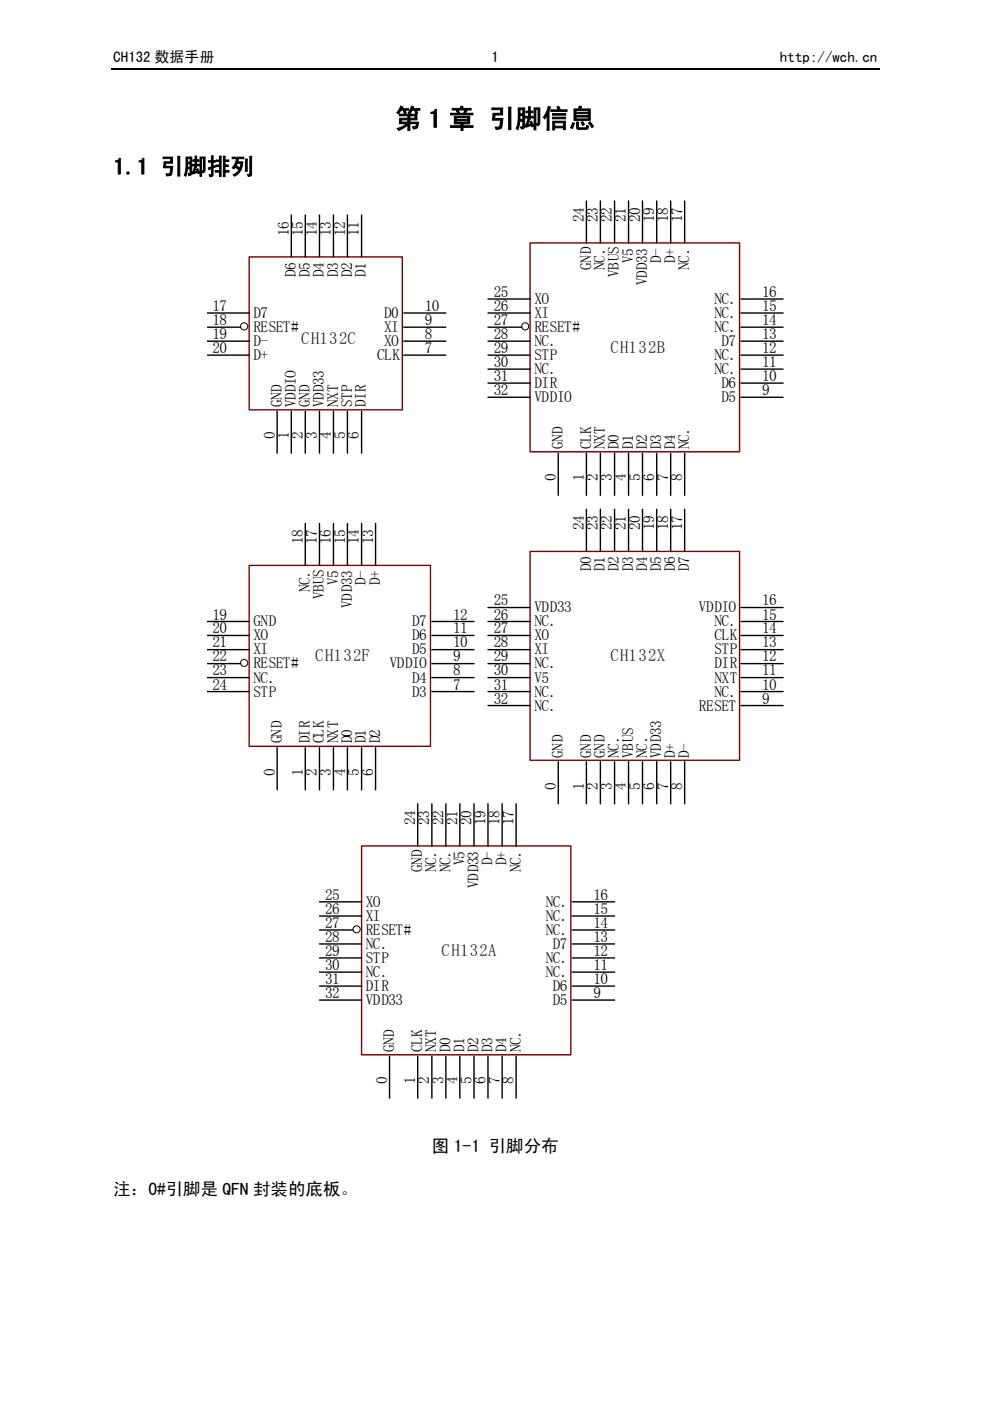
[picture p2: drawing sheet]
<svg xmlns="http://www.w3.org/2000/svg" width="210mm" height="297mm" viewBox="0 0 210 297" stroke-linecap="round" stroke-linejoin="round" font-family="sans-serif">
<path d="M23.5 14.6h163" fill="none" stroke="#000" stroke-width=".25"/>
<path d="M43.9 42.6h121.8v189.9h-121.8z" fill-rule="evenodd" fill="#fff"/>
<path d="M52.8 119.9h38.5v38.3h-38.5z" fill-rule="evenodd" fill="#fff" stroke="#800000" stroke-width=".3"/>
<g fill="none" stroke="#000" stroke-width=".3">
<path d="M64.7 111v8.9M67.7 111v8.9M70.7 111v8.9M73.7 111v8.9M76.7 111v8.9M79.6 111v8.9M43.9 134.7h8.9M43.9 137.7h8.9M43.9 131.8h8.9M91.6 134.7h8.9M91.6 137.7h8.9M91.6 131.8h8.9"/>
<path d="M43.9 143.7h8.9M43.9 146.6h8.9M43.9 140.7h7.1M58.8 158.5v9M64.7 158.5v9M67.7 158.5v9M70.7 158.5v9M73.7 158.5v9M76.7 158.5v9M79.6 158.5v9M91.6 143.7h8.9M91.6 146.6h8.9"/>
<path d="M91.6 140.7h8.9"/>
</g>
<circle cx="51.8" cy="140.6" r=".75" fill="none" stroke="#000" stroke-width=".21"/>
<path d="M112.4 116.9h44.4v44.3h-44.4z" fill-rule="evenodd" fill="#fff" stroke="#800000" stroke-width=".3"/>
<g fill="none" stroke="#000" stroke-width=".3">
<path d="M124.3 108v8.9M127.3 108v8.9M130.3 108v8.9M133.3 108v8.9M136.2 108v8.9M139.2 108v8.9M142.2 108v8.9M145.2 108v8.9M103.5 137.7h8.9M103.5 134.7h8.9M103.5 131.8h8.9M103.5 128.8h8.9"/>
<path d="M157.1 137.7h8.9M157.1 134.7h8.9M157.1 131.8h8.9M157.1 128.8h8.9M103.5 146.6h8.9M103.5 143.7h8.9M103.5 149.6h8.9M103.5 140.7h8.9M157.1 146.6h8.9M157.1 143.7h8.9M157.1 149.6h8.9M157.1 140.7h8.9"/>
<path d="M118.4 161.5v8.9M124.3 161.5v8.9M127.3 161.5v8.9M130.3 161.5v8.9M133.3 161.5v8.9M136.2 161.5v8.9M139.2 161.5v8.9M142.2 161.5v8.9M145.2 161.5v8.9"/>
</g>
<path d="M76.7 179.4h44.3v44.2h-44.3z" fill-rule="evenodd" fill="#fff" stroke="#800000" stroke-width=".3"/>
<g fill="none" stroke="#000" stroke-width=".3">
<path d="M88.6 170.4v9M91.6 170.4v9M94.5 170.4v9M97.5 170.4v9M100.5 170.4v9M103.5 170.4v9M106.5 170.4v9M109.4 170.4v9M67.7 194.2h9M67.7 191.2h9M67.7 197.2h7.1M121.3 194.2h9"/>
<path d="M121.3 191.2h9M121.3 197.2h9M67.7 200.1h9M67.7 209.1h9M67.7 212h9M67.7 203.1h9M67.7 206.1h9M121.3 200.1h9M121.3 209.1h9M121.3 212h9M121.3 203.1h9M121.3 206.1h9"/>
<path d="M82.6 223.9v8.9M88.6 223.9v8.9M91.6 223.9v8.9M94.5 223.9v8.9M97.5 223.9v8.9M100.5 223.9v8.9M103.5 223.9v8.9M106.5 223.9v8.9M109.4 223.9v8.9"/>
</g>
<circle cx="75.6" cy="197" r=".75" fill="none" stroke="#000" stroke-width=".21"/>
<path d="M112.4 51.5h44.4v44.3h-44.4z" fill-rule="evenodd" fill="#fff" stroke="#800000" stroke-width=".3"/>
<g fill="none" stroke="#000" stroke-width=".3">
<path d="M124.3 42.6v8.9M127.3 42.6v8.9M130.3 42.6v8.9M133.3 42.6v8.9M136.2 42.6v8.9M139.2 42.6v8.9M142.2 42.6v8.9M145.2 42.6v8.9M103.5 72.3h8.9M103.5 66.4h8.9M103.5 63.4h8.9M103.5 75.3h8.9"/>
<path d="M103.5 69.4h7.1M103.5 78.3h8.9M157.1 72.3h8.9M157.1 66.4h8.9M157.1 63.4h8.9M157.1 75.3h8.9M157.1 69.4h8.9M157.1 78.3h8.9M103.5 81.2h8.9M103.5 84.2h8.9M118.4 96.1v8.9M124.3 96.1v8.9"/>
<path d="M127.3 96.1v8.9M130.3 96.1v8.9M133.3 96.1v8.9M136.2 96.1v8.9M139.2 96.1v8.9M142.2 96.1v8.9M145.2 96.1v8.9M157.1 81.2h8.9M157.1 84.2h8.9"/>
</g>
<circle cx="111.4" cy="69.2" r=".75" fill="none" stroke="#000" stroke-width=".21"/>
<path d="M52.8 54.5h32.5v32.4h-32.5z" fill-rule="evenodd" fill="#fff" stroke="#800000" stroke-width=".3"/>
<g fill="none" stroke="#000" stroke-width=".3">
<path d="M61.8 45.6v8.9M64.7 45.6v8.9M67.7 45.6v8.9M70.7 45.6v8.9M73.7 45.6v8.9M76.7 45.6v8.9M43.9 72.3h8.9M43.9 75.3h8.9M43.9 69.4h7.1M43.9 66.4h8.9M85.6 72.3h8.9M85.6 75.3h8.9"/>
<path d="M85.6 69.4h8.9M85.6 66.4h8.9M58.8 87.2v8.9M61.8 87.2v8.9M64.7 87.2v8.9M67.7 87.2v8.9M70.7 87.2v8.9M73.7 87.2v8.9M76.7 87.2v8.9"/>
</g>
<circle cx="51.8" cy="69.2" r=".76" fill="none" stroke="#000" stroke-width=".21"/>
<text font-size="5.6" x="83.7" y="27.1">第 1 章 引脚信息</text>
<text font-size="5" x="24" y="37">1.1 引脚排列</text>
<g font-size="3.7">
<text x="91.6" y="244.3">图 1-1 引脚分布</text>
<text x="24" y="253.4">注：0#引脚是 QFN 封装的底板。</text>
</g>
<g font-size="3.6" fill="#000080">
<text x="63.9" y="73">CH132C</text>
<text x="129.4" y="74.8">CH132B</text>
<text x="66.8" y="140.2">CH132F</text>
<text x="129.4" y="140.2">CH132X</text>
<text x="93.6" y="202.6">CH132A</text>
</g>
<g font-size="3.3">
<text x="123.8" y="47.1" transform="rotate(-90 123.8 47.1)">24</text>
<text x="126.8" y="47.1" transform="rotate(-90 126.8 47.1)">23</text>
<text x="129.8" y="47.1" transform="rotate(-90 129.8 47.1)">22</text>
<text x="132.7" y="47.1" transform="rotate(-90 132.7 47.1)">21</text>
<text x="135.7" y="47.1" transform="rotate(-90 135.7 47.1)">20</text>
<text x="138.7" y="47.1" transform="rotate(-90 138.7 47.1)">19</text>
<text x="141.7" y="47.1" transform="rotate(-90 141.7 47.1)">18</text>
<text x="144.7" y="47.1" transform="rotate(-90 144.7 47.1)">17</text>
<text x="61.2" y="50.1" transform="rotate(-90 61.2 50.1)">16</text>
<text x="64.2" y="50.1" transform="rotate(-90 64.2 50.1)">15</text>
<text x="67.2" y="50.1" transform="rotate(-90 67.2 50.1)">14</text>
<text x="70.1" y="50.1" transform="rotate(-90 70.1 50.1)">13</text>
<text x="73.2" y="50.1" transform="rotate(-90 73.2 50.1)">12</text>
<text x="76.1" y="50.1" transform="rotate(-90 76.1 50.1)">11</text>
<text x="62.7" y="58.7" transform="rotate(-90 62.7 58.7)">D6</text>
<text x="65.7" y="58.7" transform="rotate(-90 65.7 58.7)">D5</text>
<text x="68.7" y="58.7" transform="rotate(-90 68.7 58.7)">D4</text>
<text x="71.7" y="58.7" transform="rotate(-90 71.7 58.7)">D3</text>
<text x="74.6" y="58.7" transform="rotate(-90 74.6 58.7)">D2</text>
<text x="77.6" y="58.7" transform="rotate(-90 77.6 58.7)">D1</text>
<text x="125.3" y="57.2" transform="rotate(-90 125.3 57.2)">GND</text>
<text x="128.3" y="57.2" transform="rotate(-90 128.3 57.2)">NC.</text>
<text x="131.2" y="58.7" transform="rotate(-90 131.2 58.7)">VBUS</text>
<text x="134.2" y="55.7" transform="rotate(-90 134.2 55.7)">V5</text>
<text x="140.2" y="55.7" transform="rotate(-90 140.2 55.7)">D-</text>
<text x="143.2" y="55.7" transform="rotate(-90 143.2 55.7)">D+</text>
<text x="146.1" y="57.2" transform="rotate(-90 146.1 57.2)">NC.</text>
<text x="45.1" y="65.9">17</text>
<text x="90.1" y="65.9">10</text>
<text x="104.7" y="65.9">26</text>
<text x="104.7" y="63">25</text>
<text x="113.3" y="64.5">XO</text>
<text x="137.2" y="60.4" transform="rotate(-90 137.2 60.4)">VDD33</text>
<text x="151.5" y="64.5">NC.</text>
<text x="161.6" y="65.9">15</text>
<text x="161.6" y="63">16</text>
<text x="45.1" y="71.9">19</text>
<text x="45.1" y="68.9">18</text>
<text x="53.7" y="67.4">D7</text>
<text x="53.7" y="70.4">RESET#</text>
<text x="81.4" y="70.4">XI</text>
<text x="81.4" y="67.4">D0</text>
<text x="90.1" y="68.9">9</text>
<text x="90.1" y="71.9">8</text>
<text x="104.7" y="71.9">28</text>
<text x="104.7" y="68.9">27</text>
<text x="113.3" y="67.4">XI</text>
<text x="113.3" y="70.4">RESET#</text>
<text x="151.5" y="67.4">NC.</text>
<text x="151.5" y="70.4">NC.</text>
<text x="161.6" y="68.9">14</text>
<text x="161.6" y="71.9">13</text>
<text x="45.1" y="74.8">20</text>
<text x="53.7" y="73.3">D-</text>
<text x="53.7" y="76.4">D+</text>
<text x="80" y="76.4">CLK</text>
<text x="81.4" y="73.3">XO</text>
<text x="90.1" y="74.8">7</text>
<text x="104.7" y="74.8">29</text>
<text x="104.7" y="77.8">30</text>
<text x="113.3" y="73.3">NC.</text>
<text x="113.3" y="76.4">STP</text>
<text x="151.5" y="76.4">NC.</text>
<text x="153" y="73.3">D7</text>
<text x="161.6" y="74.8">12</text>
<text x="161.6" y="77.8">11</text>
<text x="104.7" y="80.8">31</text>
<text x="104.7" y="83.8">32</text>
<text x="113.3" y="82.3">DIR</text>
<text x="113.3" y="79.3">NC.</text>
<text x="151.5" y="79.3">NC.</text>
<text x="153" y="82.3">D6</text>
<text x="161.6" y="80.8">10</text>
<text x="161.6" y="83.8">9</text>
<text x="59.7" y="86.3" transform="rotate(-90 59.7 86.3)">GND</text>
<text x="62.7" y="86.3" transform="rotate(-90 62.7 86.3)">VDDIO</text>
<text x="65.7" y="86.3" transform="rotate(-90 65.7 86.3)">GND</text>
<text x="68.7" y="86.3" transform="rotate(-90 68.7 86.3)">VDD33</text>
<text x="71.7" y="86.3" transform="rotate(-90 71.7 86.3)">NXT</text>
<text x="74.6" y="86.3" transform="rotate(-90 74.6 86.3)">STP</text>
<text x="77.6" y="86.3" transform="rotate(-90 77.6 86.3)">DIR</text>
<text x="113.3" y="85.2">VDDIO</text>
<text x="153" y="85.2">D5</text>
<text x="58.3" y="93.2" transform="rotate(-90 58.3 93.2)">0</text>
<text x="61.2" y="93.2" transform="rotate(-90 61.2 93.2)">1</text>
<text x="64.2" y="93.2" transform="rotate(-90 64.2 93.2)">2</text>
<text x="67.2" y="93.2" transform="rotate(-90 67.2 93.2)">3</text>
<text x="70.1" y="93.2" transform="rotate(-90 70.1 93.2)">4</text>
<text x="73.2" y="93.2" transform="rotate(-90 73.2 93.2)">5</text>
<text x="76.1" y="93.2" transform="rotate(-90 76.1 93.2)">6</text>
<text x="119.3" y="95.2" transform="rotate(-90 119.3 95.2)">GND</text>
<text x="125.3" y="95.2" transform="rotate(-90 125.3 95.2)">CLK</text>
<text x="128.3" y="95.2" transform="rotate(-90 128.3 95.2)">NXT</text>
<text x="131.2" y="95.2" transform="rotate(-90 131.2 95.2)">D0</text>
<text x="134.2" y="95.2" transform="rotate(-90 134.2 95.2)">D1</text>
<text x="137.2" y="95.2" transform="rotate(-90 137.2 95.2)">D2</text>
<text x="140.2" y="95.2" transform="rotate(-90 140.2 95.2)">D3</text>
<text x="143.2" y="95.2" transform="rotate(-90 143.2 95.2)">D4</text>
<text x="146.1" y="95.2" transform="rotate(-90 146.1 95.2)">NC.</text>
<text x="117.9" y="102.1" transform="rotate(-90 117.9 102.1)">0</text>
<text x="123.8" y="102.1" transform="rotate(-90 123.8 102.1)">1</text>
<text x="126.8" y="102.1" transform="rotate(-90 126.8 102.1)">2</text>
<text x="129.8" y="102.1" transform="rotate(-90 129.8 102.1)">3</text>
<text x="132.7" y="102.1" transform="rotate(-90 132.7 102.1)">4</text>
<text x="135.7" y="102.1" transform="rotate(-90 135.7 102.1)">5</text>
<text x="138.7" y="102.1" transform="rotate(-90 138.7 102.1)">6</text>
<text x="141.7" y="102.1" transform="rotate(-90 141.7 102.1)">7</text>
<text x="144.7" y="102.1" transform="rotate(-90 144.7 102.1)">8</text>
<text x="123.8" y="112.5" transform="rotate(-90 123.8 112.5)">24</text>
<text x="126.8" y="112.5" transform="rotate(-90 126.8 112.5)">23</text>
<text x="129.8" y="112.5" transform="rotate(-90 129.8 112.5)">22</text>
<text x="132.7" y="112.5" transform="rotate(-90 132.7 112.5)">21</text>
<text x="135.7" y="112.5" transform="rotate(-90 135.7 112.5)">20</text>
<text x="138.7" y="112.5" transform="rotate(-90 138.7 112.5)">19</text>
<text x="141.7" y="112.5" transform="rotate(-90 141.7 112.5)">18</text>
<text x="144.7" y="112.5" transform="rotate(-90 144.7 112.5)">17</text>
<text x="64.2" y="115.4" transform="rotate(-90 64.2 115.4)">18</text>
<text x="67.2" y="115.4" transform="rotate(-90 67.2 115.4)">17</text>
<text x="70.1" y="115.4" transform="rotate(-90 70.1 115.4)">16</text>
<text x="73.2" y="115.4" transform="rotate(-90 73.2 115.4)">15</text>
<text x="76.1" y="115.4" transform="rotate(-90 76.1 115.4)">14</text>
<text x="79.1" y="115.4" transform="rotate(-90 79.1 115.4)">13</text>
<text x="65.7" y="125.5" transform="rotate(-90 65.7 125.5)">NC.</text>
<text x="71.7" y="124.1" transform="rotate(-90 71.7 124.1)">V5</text>
<text x="77.6" y="124.1" transform="rotate(-90 77.6 124.1)">D-</text>
<text x="80.6" y="124.1" transform="rotate(-90 80.6 124.1)">D+</text>
<text x="125.3" y="121.1" transform="rotate(-90 125.3 121.1)">D0</text>
<text x="128.3" y="121.1" transform="rotate(-90 128.3 121.1)">D1</text>
<text x="131.2" y="121.1" transform="rotate(-90 131.2 121.1)">D2</text>
<text x="134.2" y="121.1" transform="rotate(-90 134.2 121.1)">D3</text>
<text x="137.2" y="121.1" transform="rotate(-90 137.2 121.1)">D4</text>
<text x="140.2" y="121.1" transform="rotate(-90 140.2 121.1)">D5</text>
<text x="143.2" y="121.1" transform="rotate(-90 143.2 121.1)">D6</text>
<text x="146.1" y="121.1" transform="rotate(-90 146.1 121.1)">D7</text>
<text x="45.1" y="131.3">19</text>
<text x="68.7" y="127" transform="rotate(-90 68.7 127)">VBUS</text>
<text x="74.6" y="128.8" transform="rotate(-90 74.6 128.8)">VDD33</text>
<text x="96.1" y="131.3">12</text>
<text x="104.7" y="128.3">25</text>
<text x="104.7" y="131.3">26</text>
<text x="113.3" y="129.8">VDD33</text>
<text x="148.2" y="129.8">VDDIO</text>
<text x="161.6" y="131.3">15</text>
<text x="161.6" y="128.3">16</text>
<text x="45.1" y="137.3">21</text>
<text x="45.1" y="134.3">20</text>
<text x="53.7" y="135.8">XO</text>
<text x="53.7" y="132.8">GND</text>
<text x="87.4" y="135.8">D6</text>
<text x="87.4" y="132.8">D7</text>
<text x="96.1" y="134.3">11</text>
<text x="96.1" y="137.3">10</text>
<text x="104.7" y="137.3">28</text>
<text x="104.7" y="134.3">27</text>
<text x="113.3" y="135.8">XO</text>
<text x="113.3" y="132.8">NC.</text>
<text x="151.5" y="135.8">CLK</text>
<text x="151.5" y="132.8">NC.</text>
<text x="161.6" y="134.3">14</text>
<text x="161.6" y="137.3">13</text>
<text x="45.1" y="143.2">23</text>
<text x="45.1" y="140.2">22</text>
<text x="53.7" y="138.8">XI</text>
<text x="53.7" y="141.7">RESET#</text>
<text x="82.6" y="141.7">VDDIO</text>
<text x="87.4" y="138.8">D5</text>
<text x="96.1" y="143.2">8</text>
<text x="96.1" y="140.2">9</text>
<text x="104.7" y="143.2">30</text>
<text x="104.7" y="140.2">29</text>
<text x="113.3" y="138.8">XI</text>
<text x="113.3" y="141.7">NC.</text>
<text x="151.5" y="138.8">STP</text>
<text x="151.5" y="141.7">DIR</text>
<text x="161.6" y="143.2">11</text>
<text x="161.6" y="140.2">12</text>
<text x="45.1" y="146.2">24</text>
<text x="53.7" y="144.7">NC.</text>
<text x="53.7" y="147.7">STP</text>
<text x="87.4" y="144.7">D4</text>
<text x="87.4" y="147.7">D3</text>
<text x="96.1" y="146.2">7</text>
<text x="104.7" y="146.2">31</text>
<text x="104.7" y="149.2">32</text>
<text x="113.3" y="147.7">NC.</text>
<text x="113.3" y="144.7">V5</text>
<text x="151.5" y="144.7">NXT</text>
<text x="151.5" y="147.7">NC.</text>
<text x="161.6" y="146.2">10</text>
<text x="161.6" y="149.2">9</text>
<text x="113.3" y="150.7">NC.</text>
<text x="148.2" y="150.7">RESET</text>
<text x="59.7" y="157.6" transform="rotate(-90 59.7 157.6)">GND</text>
<text x="65.7" y="157.6" transform="rotate(-90 65.7 157.6)">DIR</text>
<text x="68.7" y="157.6" transform="rotate(-90 68.7 157.6)">CLK</text>
<text x="71.7" y="157.6" transform="rotate(-90 71.7 157.6)">NXT</text>
<text x="74.6" y="157.6" transform="rotate(-90 74.6 157.6)">D0</text>
<text x="77.6" y="157.6" transform="rotate(-90 77.6 157.6)">D1</text>
<text x="80.6" y="157.6" transform="rotate(-90 80.6 157.6)">D2</text>
<text x="119.3" y="160.6" transform="rotate(-90 119.3 160.6)">GND</text>
<text x="125.3" y="160.6" transform="rotate(-90 125.3 160.6)">GND</text>
<text x="128.3" y="160.6" transform="rotate(-90 128.3 160.6)">GND</text>
<text x="131.2" y="160.6" transform="rotate(-90 131.2 160.6)">NC.</text>
<text x="134.2" y="160.6" transform="rotate(-90 134.2 160.6)">VBUS</text>
<text x="137.2" y="160.6" transform="rotate(-90 137.2 160.6)">NC.</text>
<text x="140.2" y="160.6" transform="rotate(-90 140.2 160.6)">VDD33</text>
<text x="143.2" y="160.6" transform="rotate(-90 143.2 160.6)">D+</text>
<text x="146.1" y="160.6" transform="rotate(-90 146.1 160.6)">D-</text>
<text x="58.3" y="164.5" transform="rotate(-90 58.3 164.5)">0</text>
<text x="64.2" y="164.5" transform="rotate(-90 64.2 164.5)">1</text>
<text x="67.2" y="164.5" transform="rotate(-90 67.2 164.5)">2</text>
<text x="70.1" y="164.5" transform="rotate(-90 70.1 164.5)">3</text>
<text x="73.2" y="164.5" transform="rotate(-90 73.2 164.5)">4</text>
<text x="76.1" y="164.5" transform="rotate(-90 76.1 164.5)">5</text>
<text x="79.1" y="164.5" transform="rotate(-90 79.1 164.5)">6</text>
<text x="117.9" y="167.5" transform="rotate(-90 117.9 167.5)">0</text>
<text x="123.8" y="167.5" transform="rotate(-90 123.8 167.5)">1</text>
<text x="126.8" y="167.5" transform="rotate(-90 126.8 167.5)">2</text>
<text x="129.8" y="167.5" transform="rotate(-90 129.8 167.5)">3</text>
<text x="132.7" y="167.5" transform="rotate(-90 132.7 167.5)">4</text>
<text x="135.7" y="167.5" transform="rotate(-90 135.7 167.5)">5</text>
<text x="138.7" y="167.5" transform="rotate(-90 138.7 167.5)">6</text>
<text x="141.7" y="167.5" transform="rotate(-90 141.7 167.5)">7</text>
<text x="144.7" y="167.5" transform="rotate(-90 144.7 167.5)">8</text>
<text x="88.1" y="174.9" transform="rotate(-90 88.1 174.9)">24</text>
<text x="91" y="174.9" transform="rotate(-90 91 174.9)">23</text>
<text x="94" y="174.9" transform="rotate(-90 94 174.9)">22</text>
<text x="97" y="174.9" transform="rotate(-90 97 174.9)">21</text>
<text x="99.9" y="174.9" transform="rotate(-90 99.9 174.9)">20</text>
<text x="103" y="174.9" transform="rotate(-90 103 174.9)">19</text>
<text x="105.9" y="174.9" transform="rotate(-90 105.9 174.9)">18</text>
<text x="108.9" y="174.9" transform="rotate(-90 108.9 174.9)">17</text>
<text x="89.5" y="185" transform="rotate(-90 89.5 185)">GND</text>
<text x="92.5" y="185" transform="rotate(-90 92.5 185)">NC.</text>
<text x="95.5" y="185" transform="rotate(-90 95.5 185)">NC.</text>
<text x="98.5" y="183.5" transform="rotate(-90 98.5 183.5)">V5</text>
<text x="104.4" y="183.5" transform="rotate(-90 104.4 183.5)">D-</text>
<text x="107.4" y="183.5" transform="rotate(-90 107.4 183.5)">D+</text>
<text x="110.4" y="185" transform="rotate(-90 110.4 185)">NC.</text>
<text x="68.9" y="190.8">25</text>
<text x="101.4" y="188.3" transform="rotate(-90 101.4 188.3)">VDD33</text>
<text x="125.9" y="190.8">16</text>
<text x="68.9" y="193.7">26</text>
<text x="68.9" y="196.7">27</text>
<text x="77.6" y="195.2">XI</text>
<text x="77.6" y="192.3">XO</text>
<text x="115.7" y="195.2">NC.</text>
<text x="115.7" y="192.3">NC.</text>
<text x="125.9" y="193.7">15</text>
<text x="125.9" y="196.7">14</text>
<text x="68.9" y="199.7">28</text>
<text x="68.9" y="202.7">29</text>
<text x="77.6" y="201.2">NC.</text>
<text x="77.6" y="198.2">RESET#</text>
<text x="115.7" y="198.2">NC.</text>
<text x="117.2" y="201.2">D7</text>
<text x="125.9" y="202.7">12</text>
<text x="125.9" y="199.7">13</text>
<text x="68.9" y="208.6">31</text>
<text x="68.9" y="205.6">30</text>
<text x="77.6" y="204.2">STP</text>
<text x="77.6" y="207.1">NC.</text>
<text x="115.7" y="204.2">NC.</text>
<text x="115.7" y="207.1">NC.</text>
<text x="125.9" y="205.6">11</text>
<text x="125.9" y="208.6">10</text>
<text x="68.9" y="211.6">32</text>
<text x="77.6" y="210.1">DIR</text>
<text x="77.6" y="213.1">VDD33</text>
<text x="117.2" y="210.1">D6</text>
<text x="117.2" y="213.1">D5</text>
<text x="125.9" y="211.6">9</text>
<text x="83.6" y="223" transform="rotate(-90 83.6 223)">GND</text>
<text x="89.5" y="223" transform="rotate(-90 89.5 223)">CLK</text>
<text x="92.5" y="223" transform="rotate(-90 92.5 223)">NXT</text>
<text x="95.5" y="223" transform="rotate(-90 95.5 223)">D0</text>
<text x="98.5" y="223" transform="rotate(-90 98.5 223)">D1</text>
<text x="101.4" y="223" transform="rotate(-90 101.4 223)">D2</text>
<text x="104.4" y="223" transform="rotate(-90 104.4 223)">D3</text>
<text x="107.4" y="223" transform="rotate(-90 107.4 223)">D4</text>
<text x="110.4" y="223" transform="rotate(-90 110.4 223)">NC.</text>
<text x="82.1" y="229.9" transform="rotate(-90 82.1 229.9)">0</text>
<text x="88.1" y="229.9" transform="rotate(-90 88.1 229.9)">1</text>
<text x="91" y="229.9" transform="rotate(-90 91 229.9)">2</text>
<text x="94" y="229.9" transform="rotate(-90 94 229.9)">3</text>
<text x="97" y="229.9" transform="rotate(-90 97 229.9)">4</text>
<text x="99.9" y="229.9" transform="rotate(-90 99.9 229.9)">5</text>
<text x="103" y="229.9" transform="rotate(-90 103 229.9)">6</text>
<text x="105.9" y="229.9" transform="rotate(-90 105.9 229.9)">7</text>
<text x="108.9" y="229.9" transform="rotate(-90 108.9 229.9)">8</text>
</g>
<g font-size="3.2">
<text x="24" y="13.2">CH132 数据手册</text>
<text x="104.2" y="13.2">1</text>
<text x="165.4" y="13.2">http://wch.cn</text>
</g>
</svg>
